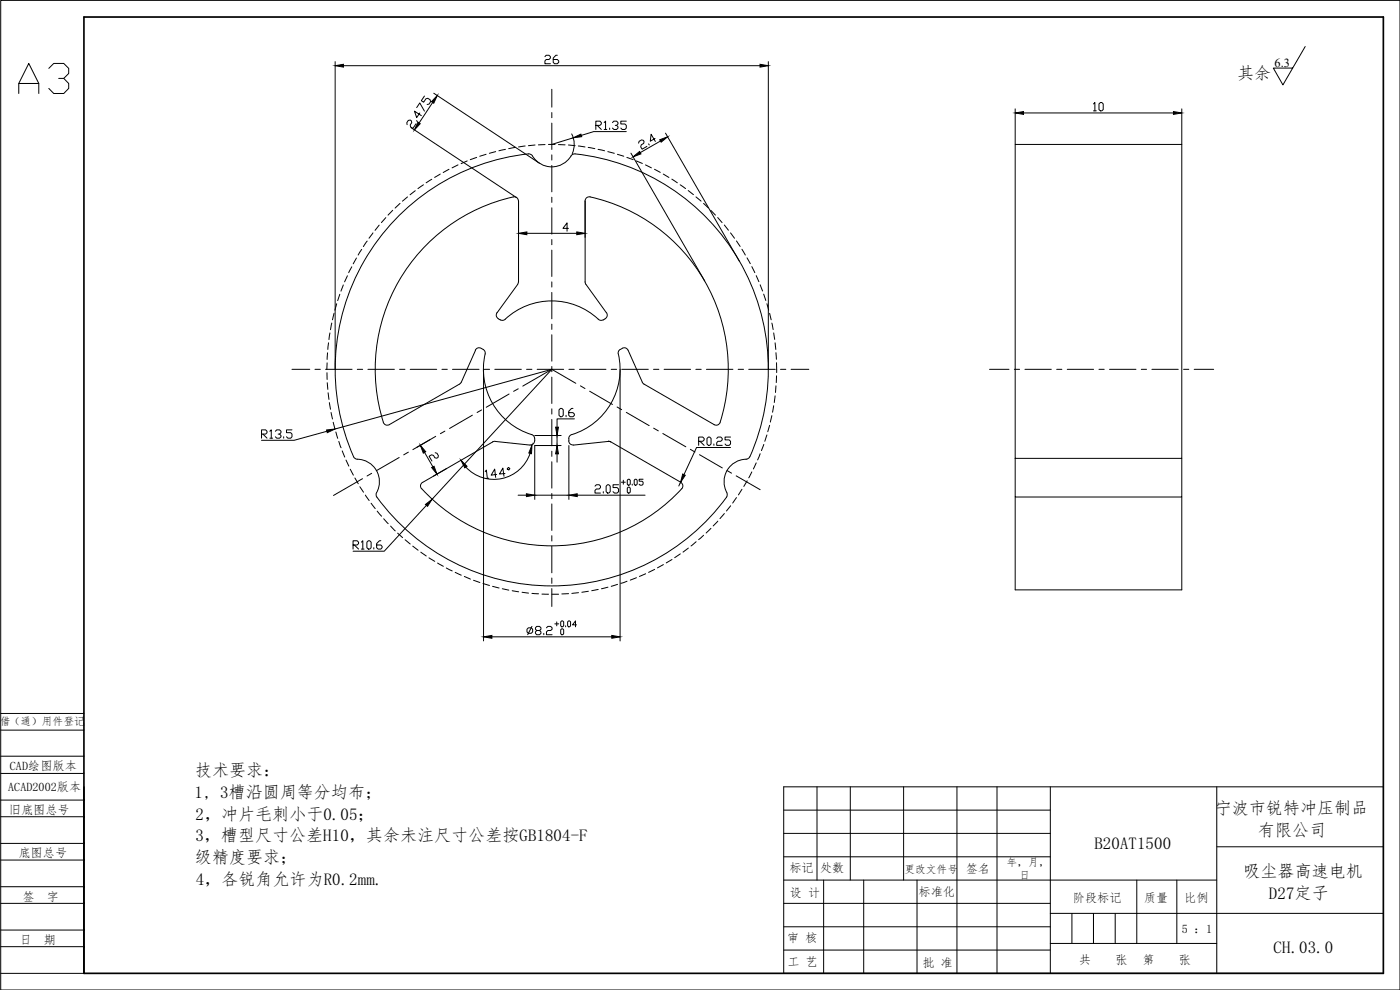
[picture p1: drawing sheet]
<svg xmlns="http://www.w3.org/2000/svg" width="420mm" height="297mm" viewBox="0 0 420 297" stroke-linecap="round" stroke-linejoin="round" font-family="sans-serif">
<g fill="none" stroke="#000" stroke-width=".3">
<path d="M122.3 59.1l-1.5 1.3M124.6 57.2l-1.5 1.2M127.1 55.4l-1.7 1.2M129.6 53.8l-1.7 1M132.1 52.2l-1.7 1M134.7 50.8l-1.7 1M137.5 49.5l-1.8 .9M140.2 48.3l-1.8 .8M143 47.2l-1.9 .7M145.9 46.3l-1.9 .6M148.8 45.5l-1.9 .5M151.7 44.8l-2 .4"/>
<path d="M154.6 44.2l-1.9 .4M157.6 43.8l-2 .3M159.8 46.8a6.8 6.8 0 0 0 11.6 0M159.8 46.8l-.8-.6a64.9 64.9 0 0 0-52.9 90.8M160.6 43.5l-2 .2M163.6 43.4l-2 .1M164.6 43.3h2M167.6 43.4l2 .1M170.6 43.5l2 .2M171.4 46.8l.8-.6a64.9 64.9 0 0 1 52.9 90.8M173.6 43.8l2 .3M176.5 44.2l2 .4"/>
<path d="M179.5 44.8l1.9 .4M182.4 45.5l2 .5M185.3 46.3l1.9 .6M188.1 47.2l1.9 .7M191 48.3l1.8 .8M193.7 49.5l1.8 .9M196.4 50.8l1.8 .9M199.1 52.2l1.6 1M201.6 53.7l1.7 1.1M204.1 55.4l1.6 1.2M206.5 57.2l1.6 1.2M208.9 59.1l1.5 1.3"/>
<path d="M304.7 43.3h50v94.2h-50zM107 77.4l-1 1.7M108.5 74.8l-1 1.7M110.2 72.3l-1.1 1.7M111.9 69.9l-1.2 1.6M113.8 67.5l-1.2 1.6M115.8 65.3l-1.3 1.5M117.9 63.1l-1.4 1.4M120.1 61l-1.5 1.4M211.2 61l1.4 1.4M213.3 63.1l1.4 1.4M215.4 65.3l1.3 1.5"/>
<path d="M217.4 67.5l1.2 1.6M219.2 69.9l1.2 1.6M221 72.3l1.1 1.6M222.7 74.8l1 1.7M224.2 77.4l1 1.7M225.6 80l.9 1.8M99 99.9l-.3 2M99.6 96.9l-.4 2M100.2 94l-.4 2M101 91.1l-.5 2M102 88.3l-.7 1.9M103 85.5l-.7 1.9"/>
<path d="M104.3 82.7l-.9 1.9M105.6 80l-1 1.8M149.2 93.8a1.25 1.25 0 0 0 .4 1.8M149.6 95.7a1.56 1.56 0 0 0 2 .1 20.6 20.6 0 0 1 28.3 .2 1.7 1.7 0 0 0 1.7-.3M155.4 85.3l-6.2 8.5M155.6 84.6l-.3 .7M155.6 84.6v-24.3a1.23 1.23 0 0 0-1.5-1.2 53 53 0 0 0-39.1 67.6M175.6 84.6l.2 .7 6.2 8.5M175.6 84.6v-24.3a1.23 1.23 0 0 1 1.5-1.2 53 53 0 0 1 39 67.6M182 93.8a1.25 1.25 0 0 1-.4 1.8M226.9 82.7l.9 1.8M228.1 85.5l.8 1.8"/>
<path d="M229.2 88.3l.6 1.9M230.2 91.1l.5 1.9M231 94l.4 2M231.6 96.9l.4 2M232.2 99.9l.3 1.9M98.1 111.8l.1 2.1M98.2 108.9l-.1 2M98.2 114.8l.2 2M98.3 105.9l-.1 2M98.5 117.8l.2 2M98.6 102.9l-.2 1.9M142.6 105.1a1.61 1.61 0 0 1 2-.7 1.61 1.61 0 0 1 1 1.8"/>
<path d="M142.7 105.1l-4.6 10-21.3 12.3a1.24 1.24 0 0 1-1.8-.7M145.6 106.2a20.6 20.6 0 0 0 14.3 24.4l.5 1M185.6 106.2a20.6 20.6 0 0 1-14.4 24.4l-.5 1M188.5 105.1a1.4 1.4 0 0 0-2.4-.3 1.25 1.25 0 0 0-.6 1.4M188.5 105.1l4.3 9.6M192.8 114.7l.5 .6 21 12.1a1.24 1.24 0 0 0 1.8-.7M232.6 102.9l.2 1.9M232.6 118.8l-.2 2M232.9 105.8l.1 2M232.9 115.8l-.2 2M233 112.8v2M233 108.8l.1 3"/>
<path d="M98.8 120.8l.4 2M99.4 123.8l.4 1.9M100 126.7l.5 1.9M100.8 129.6l.5 1.9M101.7 132.4l.7 2M102.7 135.3l.8 1.8M103.8 138l.9 1.9M106.1 137l.5 .6a8.7 8.7 0 0 1 5.4 2.3 6.9 6.9 0 0 1 .9 8.3l.2 1M159.1 133.5l-11-1-21.2 12.2M160.4 132.3a1.25 1.25 0 0 1-1.3 1.2M160.5 131.6v.7M170.7 132.3a1.25 1.25 0 0 0 1.4 1.2"/>
<path d="M170.7 131.6v.7M172.1 133.5l10.9-1 21.3 12.2M223.9 137.8a6.8 6.8 0 0 0-5.7 10.4v.6a64.9 64.9 0 0 1-105.1 .4M225 137l-.4 .6-.7 .2M226.9 138.9l-.8 1.8M228.1 136.1l-.7 1.9M229.2 133.3l-.7 1.9M230.2 130.5l-.7 1.9M231 127.6l-.6 1.9M231.6 124.7l-.4 1.9M232.2 121.7l-.3 2M304.7 137.5v11.6h50v-11.6"/>
<path d="M105.1 140.8l.9 1.8M106.5 143.4l1 1.7M108 146l1.1 1.7M109.6 148.5l1.2 1.7M111.4 151l1.2 1.6M113.2 153.4l1.3 1.5M115.1 155.6l1.4 1.5M117.2 157.8l1.4 1.5M119.3 160l1.5 1.3M126.6 146.6a53 53 0 0 0 78 0M126.8 144.7a1.25 1.25 0 0 0-.3 1.9M204.3 144.7a1.25 1.25 0 0 1 .3 1.9"/>
<path d="M213.4 158.5l-1.5 1.4M215.4 156.4l-1.4 1.4M217.4 154.1l-1.3 1.5M219.3 151.8l-1.3 1.5M221 149.3l-1.1 1.6M222.7 146.8l-1.1 1.7M224.2 144.3l-1 1.7M225.6 141.6l-.9 1.8M304.7 149.1v27.9h50v-27.9M121.6 162l1.5 1.2M123.9 163.9l1.6 1.2M126.3 165.7l1.6 1.1"/>
<path d="M128.7 167.4l1.8 1M131.3 168.9l1.8 1M133.9 170.4l1.8 .9M136.6 171.7l1.8 .9M139.4 173l1.8 .8M142.1 174.1l1.9 .7M144.9 175.1l2 .6M147.8 175.9l2 .5M150.7 176.6l2 .5M153.7 177.2l2 .4M156.7 177.7l1.9 .3M159.6 178l2 .2"/>
<path d="M162.6 178.3h2M165.7 178.3h1.9M170.6 178.1l-2 .1M173.6 177.8l-2 .2M176.6 177.4l-2 .3M179.5 176.9l-1.9 .3M182.5 176.2l-2 .4M185.3 175.3l-1.9 .6M188.2 174.4l-1.9 .6M191 173.3l-1.9 .8M193.8 172.2l-1.9 .8M196.5 170.8l-1.9 .9"/>
<path d="M199.1 169.4l-1.8 1M201.7 167.9l-1.8 1M204.2 166.2l-1.7 1.1M206.6 164.5l-1.6 1.1M208.9 162.5l-1.5 1.3M211.2 160.6l-1.5 1.3M.2 214.1h25M245.2 236.1v28M255.2 236.1v28M271.2 236.1v28M287.2 236.1v55.9M299.2 236.1v55.9"/>
<path d="M315.2 236.1v55.9M365.2 236.1v55.9M415.2 236.1h-180v55.9h180M235.2 257.1h80M365.2 254.1h50M235.2 271h80M235.2 264.1h130M247.2 264.1v27.9M259.2 264.1v27.9M275.2 264.1v27.9M315.2 274.1h100M25.2 292v-55.9v55.9"/>
<path d="M315.2 283.1h50"/>
</g>
<g fill="none" stroke="#000" stroke-width=".3">
<path d="M.2 .1h420v296.9h-420zM.2 219.1h25M.2 232.1h25M.2 226.9h25M.2 258h25M.2 253.1h25M.2 245.1h25M.2 240.1h25M235.2 250h80M235.2 243.1h80M.2 279h25M.2 271h25"/>
<path d="M.2 266.1h25M235.2 278.1h80M.2 292h25M.2 284h25M235.2 285.1h80"/>
</g>
<path d="M25.2 5.1h390v286.9h-390z" fill="none" stroke="#000" stroke-width=".51"/>
<path d="M391.7 14l-6.7 11.5-2.9-5.1h5.8M321.7 274.1v9M328.2 274.1v9M334.7 274.1v9M341.2 264.1v19M353.2 264.1v19" fill="none" stroke="#000" stroke-width=".3"/>
<g fill="none" stroke="#000" stroke-width=".3">
<path d="M165.6 26.8v5.4M165.6 33.8v1.5M165.6 36.9v8M165.6 46.5v1.5M165.6 49.6v8M165.6 59.2v1.5M165.6 62.3v8M165.6 71.9v1.5M165.6 75v8M165.6 84.6v1.5M165.6 87.7v8M165.6 97.3v1.5"/>
<path d="M87.6 110.8h5.4M94.5 110.8h1.6M97.7 110.8h8M107.2 110.8h1.6M110.4 110.8h8M119.9 110.8h1.6M123.1 110.8h8M132.6 110.8h1.6M135.8 110.8h8M145.3 110.8h1.6M148.5 110.8h8M152.8 118.2l-6.9 4"/>
<path d="M155.5 116.7l-1.4 .7M158 110.8h1.6M161.2 110.8h8M165.6 100.4v8M165.6 110v1.5M165.6 113.1v8M170.7 110.8h1.6M172.8 115l-7.2-4.2-8.7 5.1M173.9 110.8h8M174.2 115.8l1.4 .8M177 117.4l6.8 4M183.4 110.8h1.6"/>
<path d="M186.6 110.8h8M196.1 110.8h1.6M199.3 110.8h8M208.8 110.8h1.6M212 110.8h8M221.5 110.8h1.6M224.7 110.8h8M234.2 110.8h1.6M237.4 110.8h5.3M297 110.8h5.8M304.4 110.8h1.6M307.6 110.8h7.9"/>
<path d="M317.1 110.8h1.6M320.3 110.8h7.9M329.8 110.8h1.6M333 110.8h7.9M342.5 110.8h1.6M345.7 110.8h7.9M355.2 110.8h1.6M358.4 110.8h5.8M119.8 137.3l-6.9 4M122.6 135.7l-1.4 .8M130.8 130.9l-6.9 4M133.5 129.4l-1.3 .7"/>
<path d="M141.8 124.6l-6.9 4M144.5 123l-1.3 .8M165.6 122.7v1.5M165.6 125.8v8M165.6 135.4v1.5M165.6 138.5v8M185.2 122.1l1.4 .8M188 123.7l6.8 4M196.2 128.5l1.4 .8M198.9 130.1l6.9 4M207.2 134.8l1.4 .8M209.9 136.4l6.9 4"/>
<path d="M108.8 143.6l-8.7 5.1M111.5 142l-1.3 .8M165.6 148.1v1.5M165.6 151.2v8M218.2 141.2l1.3 .8M220.9 142.8l7.2 4.1M165.6 160.7v1.6M165.6 163.9v8M165.6 173.4v1.6M165.6 176.6v5.4"/>
</g>
<g fill="none" stroke="#000" stroke-width=".3">
<path d="M100.6 18.5v92.3M103.1 19.7h125M163.5 17l.4-.4h.9l.4 .4v.4l-.4 .5h-.9l-.4 .4v.8h1.7M167.3 16.6h-.5l-.8 .8v1.3l.4 .4h.9l.4-.4v-.4l-.4-.4h-1.3M230.6 18.5v92.3M304.7 32.7v10.6M307.2 33.9h45M328.2 31.2l.4-.4v2.5M328.2 33.3h.8M329.8 31.2l.4-.4h.5l.4 .4v1.7l-.4 .4h-.5l-.4-.4zM354.7 32.7v10.6M155.6 60.3v10.9"/>
<path d="M158.1 70h15M170.6 68.5h-1.6l1.2-1.6v2.5M175.6 60.3v10.9M145.1 110.8v81.5M186.1 110.8v81.5M78.5 130.2h1.2l.4-.4v-.4l-.4-.4h-1.2v2.5M78.9 130.2l1.2 1.3M81 129.4l.4-.4v2.5M81 131.5h.8M82.6 129.4l.5-.4h.8l.4 .4v.4l-.4 .4h-.4M83.9 130.2l.4 .5v.3l-.4 .5h-.8l-.5-.5M85.1 131v.5"/>
<path d="M87.6 129h-1.6v.8h1.2l.4 .4v.8l-.4 .5h-.8l-.4-.5M98.1 129.4l-9.8 2.7h-9.8M100.5 128.7l65.1-17.9-35.9 39M127.4 135.7l2.5 4.4M129 131.9l-3.9 2.3M130.6 135.8l.5 .2 .5 .7-.2 .6-.3 .2-.6-.1-.4-.8-.6-.1-.7 .4 .8 1.4M159.1 136a11.5 11.5 0 0 1-19.3 4.1M160.5 130.7h7.9M167.2 130.7v3M167.2 136.2v2.5M167.8 123l.4-.5h.4l.4 .5v1.6l-.4 .4h-.4l-.4-.4zM168.4 133.7h-7.9v16.1"/>
<path d="M169.9 124.6v.4M170.7 133.7v16.1M172 122.5h-.5l-.8 .9v1.2l.4 .4h.9l.4-.4v-.4l-.4-.4h-1.3M172.4 125.7h-5.2v2.5M209.7 132.4h1.2l.4-.4v-.4l-.4-.5h-1.2v2.5M210.1 132.4l1.2 1.2M212.2 131.6l.4-.5h.4l.4 .5v1.6l-.4 .4h-.4l-.4-.4zM214.2 133.2v.4M215.1 131.6l.4-.5h.8l.4 .5v.4l-.4 .4h-.8l-.4 .4v.8h1.6M219.2 134.3h-10.2l-3.7 8.1M219.2 131.1h-1.6v.9h1.2l.4 .4v.8l-.4 .4h-.8l-.4-.4M128 151.6l-12.7 13.8h-9.3"/>
<path d="M134 140.6l-3.9 2.3M145.6 141.5l.4-.5 .3 2.5M146.7 143.5l-.8 .1M149.1 142.4l-1.7 .2 1.1-1.9 .3 2.5M151.6 142.1l-1.7 .1 1-1.8 .4 2.5M152.6 140.2l.4 .4-.3 .4-.5-.3zM155.5 148.6h2.5M160.5 148.6h10.2M173.2 148.6h20.4M178.6 145.9l.4-.5h.8l.4 .5v.4l-.4 .4h-.8l-.4 .4v.8h1.6M181.1 147.5v.4M182.3 145.4h.4l.4 .5v1.6l-.4 .4h-.4l-.4-.4v-1.6z"/>
<path d="M185.6 145.4h-1.6v.9h1.2l.4 .4v.8l-.4 .4h-.8l-.4-.4M186.5 144.7h1.2M187.1 144.1v1.2M188.6 143.8l.5 .3v1.2l-.3 .3-.5-.3v-1.2zM188.6 146.2l.5 .3v1.1l-.3 .3-.5-.3v-1.1zM189.7 145.3v.3M190.3 144.1l.3-.3 .6 .3v1.2l-.3 .3-.6-.3zM193 143.8h-1.2v.6h.9l.3 .3v.6l-.3 .3h-.6l-.3-.3M204.3 144.7l-.6 1.1M106 163.5h1.2l.4-.4v-.4l-.4-.5h-1.2v2.5M106.3 163.5l1.3 1.2M108.5 162.7l.4-.5v2.5"/>
<path d="M108.5 164.7h.8M110.1 162.7l.4-.5h.5l.4 .5v1.6l-.4 .4h-.5l-.4-.4zM112.2 164.3v.4M114.3 162.2h-.4l-.9 .9v1.2l.5 .4h.8l.4-.4v-.4l-.4-.4h-1.3M147.6 191.1h36M158.2 188.8l.4-.4h.8l.5 .4v.8l-.5 .4h-.8l-.4-.4zM159.6 187.9l-1.2 2.5M161.1 189.2l-.4-.4v-.4l.4-.5h.8l.4 .5v.4l-.4 .4h-.8l-.4 .4v.4l.4 .4h.8l.4-.4v-.4l-.4-.4M163.2 190v.4M164 188.4l.4-.5h.9l.4 .5v.4l-.4 .4h-.9l-.4 .4v.8h1.7M166.5 187.2h1.2M167.1 186.6v1.2"/>
<path d="M168.3 186.6l.3-.3 .6 .3v1.2l-.3 .3-.6-.3zM168.3 189l.3-.3 .6 .3v1.1l-.3 .3-.6-.3zM169.8 187.8v.3M170.3 186.6l.3-.3 .6 .3v1.2l-.3 .3-.6-.3zM173 187.5h-1.2l.9-1.2v1.8"/>
</g>
<g fill="#000" stroke="#000" stroke-width=".3">
<path d="M100.6 19.7l2.5-.4v.8zM228.1 19.3l2.5 .4-2.5 .4zM304.7 33.9l2.5-.4v.8zM352.2 33.5l2.5 .4-2.5 .4zM155.6 70l2.5-.4v.8zM173.1 69.6l2.5 .4-2.5 .4zM98 129l2.5-.3-2.3 1.1zM126.2 133.6l1.6 1.9-.8 .5zM129.5 140.3l.8-.4 .8 2.4zM159.6 133.6l-.1 2.5-.8-.2zM167.2 133.7l.4 2.5h-.8zM166.8 128.2h.8l-.4 2.5z"/>
<path d="M127.7 151.4l2-1.6-1.4 2.1zM138.3 138.1l1.9 1.8-.7 .5zM158 148.2l2.5 .4-2.5 .4zM170.7 148.6l2.5-.4v.8zM204.9 142.2l.8 .4-1.4 2.1zM145.1 191.1l2.5-.4v.8zM183.6 190.7l2.5 .4-2.5 .4z"/>
</g>
<!-- layer: AM_5 -->
<g fill="none" stroke="#000" stroke-width=".3">
<path d="M123.4 38.3l31.6 21M124.8 37.2l-.9 1.4-.7-.5-.1-.6 .5-.7-.2-.6-.3-.2-.6 .1-.4 .7 .1 .6M125 36.2l.3 .2M125.1 32.3l.9-1.4 1.4 2.4M126 33.9l-.9 1.4-.7-2 2 1.4M127.4 28.8l-1 1.4 .7 .5 .7-1.1 .6-.1 .7 .5 .1 .6-.4 .6-.6 .2M129.8 30.8l-4 6.1M130.2 28l31.7 21M178.8 37.6h1.2l.5-.4v-.4l-.5-.4h-1.2v2.4M179.2 37.6l1.3 1.2M181.3 36.8l.4-.4v2.4M181.3 38.8h.8"/>
<path d="M183 38.4v.4M183.8 36.8l.4-.4h.8l.5 .4v.4l-.5 .4h-.3M185 37.6l.5 .4v.4l-.5 .4h-.8l-.4-.4M188 39.5h-9.8l-3.7 1.1M188 36.4h-1.7v.8h1.2l.5 .4v.8l-.5 .4h-.8l-.4-.4M199.7 39.9l22.2 38.4M171.6 40.2a6.8 6.8 0 0 1 .1 5.9M172 41.3l-6.4 2M189.4 46l22.1 38.3M191.6 43l.2-.6 .7-.4 .6 .1 .2 .4-.1 .5-.8 .5-.1 .6 .4 .7 1.4-.9M194.6 43.2l.3 .3M196.6 41.6l-1.4 .8 .2-2.1 1.3 2.1"/>
<path d="M198.2 42.3l-6 3.5"/>
</g>
<path d="M125.4 36.6l.7 .5-1.7 1.9zM131.2 28.6l-1 2.4-.7-.5zM172 41.3l2.3-1.1 .3 .8zM190 47.1l1.9-1.6 .5 .7zM198 41.9l2.4-.9-2 1.7z" fill="#000" stroke="#000" stroke-width=".3"/>
<text font-size="14.1" x="4.6" y="29.3">A3</text>
<g font-size="5.1">
<text x="371.3" y="23.6">其余</text>
<text x="58.5" y="232.8">技术要求：</text>
<text x="58.4" y="239.4">1, 3槽沿圆周等分均布；</text>
<text x="58.7" y="245.9">2，冲片毛刺小于0.05；</text>
<text x="364.6" y="244.2">宁波市锐特冲压制品</text>
<text x="377.6" y="250.8">有限公司</text>
<text x="58.6" y="252.5">3，槽型尺寸公差H10，其余未注尺寸公差按GB1804-F</text>
<text x="328.5" y="254.7">B20AT1500</text>
<text x="58.5" y="259">级精度要求；</text>
<text x="373.2" y="263.2">吸尘器高速电机</text>
<text x="58.8" y="265.6">4，各锐角允许为R0.2mm.</text>
<text x="380.8" y="269.8">D27定子</text>
<text x="382.2" y="286.1">CH.03.0</text>
</g>
<g font-size="3.7">
<text x="382.5" y="20">6.3</text>
<text x="3" y="231.2">CAD绘图版本</text>
<text x="2.5" y="237.2">ACAD2002版本</text>
<text x="2.7" y="244.1">旧底图总号</text>
<text x="5.5" y="257">底图总号</text>
<text x="236.9" y="261.7">标记</text>
<text x="246.1" y="261.7">处数</text>
<text x="289.8" y="261.9">签名</text>
<text x="237" y="269">设 计</text>
<text x="275.7" y="268.8">标准化</text>
<text x="6.8" y="270.2">签</text>
<text x="14.1" y="270.2">字</text>
<text x="322" y="270.6">阶段标记</text>
<text x="343.3" y="270.7">质量</text>
<text x="355.4" y="270.7">比例</text>
<text x="354.7" y="280.1">5 ：1</text>
<text x="5.9" y="283.1">日</text>
<text x="13.2" y="283.1">期</text>
<text x="236.2" y="282.6">审 核</text>
<text x="236.3" y="289.8">工 艺</text>
<text x="276.8" y="290.2">批 准</text>
<text x="323.8" y="289.3">共</text>
<text x="334.8" y="289.3">张</text>
<text x="342.9" y="289.4">第</text>
<text x="353.8" y="289.4">张</text>
</g>
<g font-size="3.2">
<text x="-.3" y="217.6">借（通）用件登记</text>
<text x="271.4" y="261.9">更改文件号</text>
<text x="302.1" y="259.8">年，月，</text>
<text x="305.8" y="263.8">日</text>
</g>
</svg>
